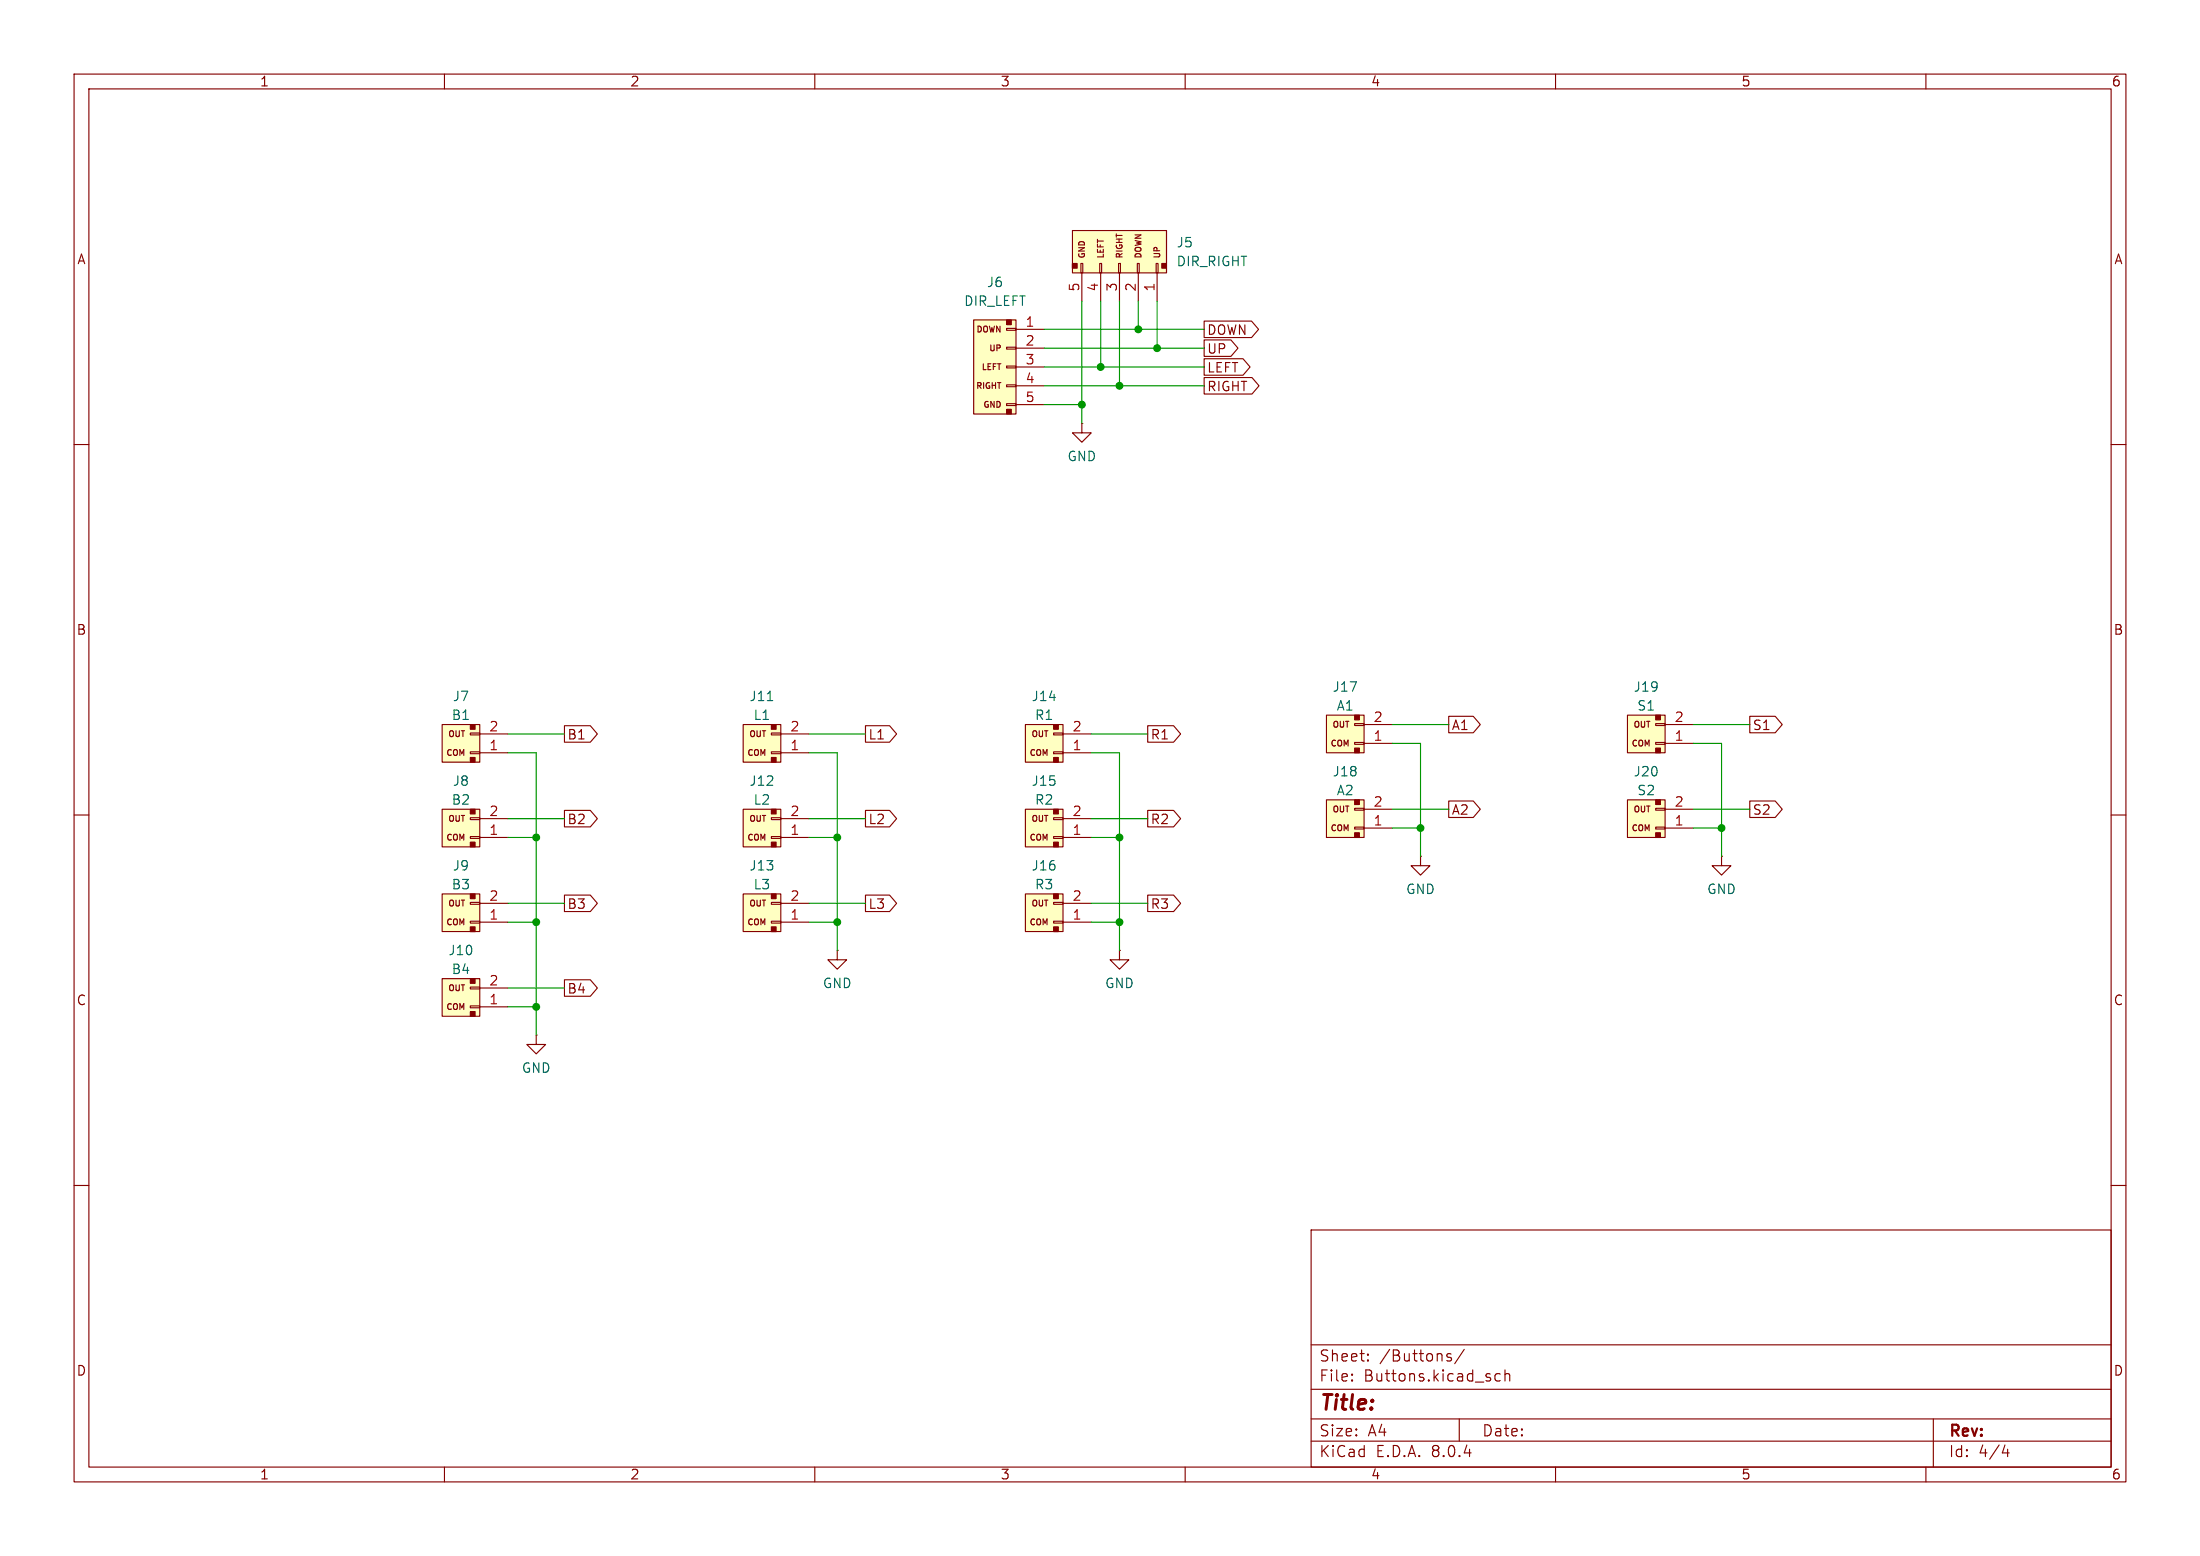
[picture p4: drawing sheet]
<svg xmlns="http://www.w3.org/2000/svg" width="297mm" height="210mm" viewBox="0 0 297 210" stroke-linecap="round" stroke-linejoin="round" font-family="sans-serif">
<g fill="none" stroke="#840000" stroke-width=".15">
<path d="M10 10h277v190h-277zM12 12h273v186h-273zM60 10v2M110 10v2M160 10v2M210 10v2M260 10v2M10 60h2M285 60h2M10 110h2M191.8 115.6v1.2h1.2l-1.2 1.3-1.3-1.3h1.3M191.8 115.6h.1"/>
<path d="M285 110h2M10 160h2M285 160h2M177 166h108v32h-108zM60 198v2M110 198v2M160 198v2M177 194.5h108M177 191.5h108M177 187.5h108M177 181.5h108M182.5 186.3h.1l-.1 .1"/>
<path d="M182.5 186.3v.1M182.5 185.5v.1M182.5 185.5h.1l-.1 .1M184.7 183.6v.1M184.7 183.6h-.1l.1 .1M184.7 182.8v.1M184.7 182.8h-.1l.1 .1M195.9 182.8l-.4-.1-.2 .2 .1 .2 .5 .2 .1 .1-.1 .2-.2 .1-.4-.1M197 191.5v3M197.7 182.1l-1.3 2M202.5 185.5l-.4-.1-.3 .3v.4l.2 .2 .1 .1 .4-.1M203.2 185.5a.37 .37 0 0 1 .6 .1v.8"/>
<path d="M203.2 184.9v1.5M210 198v2M260 198v2M261 191.5v6.5M270.7 195l-.4 1.1h.9M271 195.6v1"/>
</g>
<path d="M179.1 96.5h5v5.1h-5z" fill="#ffffc2"/>
<g fill="#840000" stroke="#840000" stroke-width=".15">
<path d="M182.9 96.5h.6v.7h-.6z"/>
<path d="M182.9 101h.6v.6h-.6z"/>
</g>
<path d="M179.1 96.5h5v5.1h-5zM182.9 97.7h1.2v.2h-1.2zM184.1 97.8h3.9M182.9 100.2h1.2v.3h-1.2zM184.1 100.3h3.9" fill="none" stroke="#840000" stroke-width=".15"/>
<path d="M179.1 108h5v5h-5z" fill="#ffffc2"/>
<g fill="#840000" stroke="#840000" stroke-width=".15">
<path d="M182.9 108h.6v.6h-.6z"/>
<path d="M182.9 112.4h.6v.6h-.6z"/>
</g>
<path d="M179.1 108h5v5h-5zM182.9 111.6h1.2v.3h-1.2zM182.9 109.1h1.2v.2h-1.2zM184.1 111.8h3.9M184.1 109.2h3.9" fill="none" stroke="#840000" stroke-width=".15"/>
<path d="M138.4 109.2h5.1v5.1h-5.1z" fill="#ffffc2"/>
<g fill="#840000" stroke="#840000" stroke-width=".15">
<path d="M142.2 109.2h.7v.7h-.7z"/>
<path d="M142.2 113.7h.7v.6h-.7z"/>
</g>
<path d="M138.4 109.2h5.1v5.1h-5.1zM142.2 112.9h1.3v.3h-1.3zM142.2 110.4h1.3v.2h-1.3zM143.5 113h3.8M143.5 110.5h3.8" fill="none" stroke="#840000" stroke-width=".15"/>
<path d="M138.4 97.8h5.1v5.1h-5.1z" fill="#ffffc2"/>
<g fill="#840000" stroke="#840000" stroke-width=".15">
<path d="M142.2 97.8h.7v.6h-.7z"/>
<path d="M142.2 102.2h.7v.7h-.7z"/>
</g>
<path d="M138.4 97.8h5.1v5.1h-5.1zM142.2 98.9h1.3v.3h-1.3zM143.5 99.1h3.8M142.2 101.5h1.3v.2h-1.3zM143.5 101.6h3.8M151.1 128.3v1.2h1.3l-1.3 1.3-1.2-1.3h1.2M151.1 128.3h.1" fill="none" stroke="#840000" stroke-width=".15"/>
<path d="M144.8 31.1h12.7v5.7h-12.7z" fill="#ffffc2"/>
<g fill="#840000" stroke="#840000" stroke-width=".15">
<path d="M144.8 35.6h.6v.6h-.6z"/>
<path d="M156.8 35.6h.7v.6h-.7z"/>
</g>
<path d="M144.8 31.1h12.7v5.7h-12.7zM145.9 35.6h.3v1.2h-.3zM146 36.8v3.8M148.5 35.6h.2v1.2h-.2zM148.6 36.8v3.8M151 35.6h.3v1.2h-.3zM151.1 36.8v3.8M153.5 35.6h.3v1.2h-.3zM153.7 36.8v3.8M156.1 35.6h.2v1.2h-.2zM156.2 36.8v3.8" fill="none" stroke="#840000" stroke-width=".15"/>
<path d="M219.7 108h5.1v5h-5.1z" fill="#ffffc2"/>
<g fill="#840000" stroke="#840000" stroke-width=".15">
<path d="M223.5 108h.7v.6h-.7z"/>
<path d="M223.5 112.4h.7v.6h-.7z"/>
</g>
<path d="M219.7 108h5.1v5h-5.1zM223.5 111.6h1.3v.3h-1.3zM223.5 109.1h1.3v.2h-1.3zM224.8 111.8h3.8M224.8 109.2h3.8" fill="none" stroke="#840000" stroke-width=".15"/>
<path d="M59.7 97.8h5.1v5.1h-5.1z" fill="#ffffc2"/>
<g fill="#840000" stroke="#840000" stroke-width=".15">
<path d="M63.5 97.8h.6v.6h-.6z"/>
<path d="M63.5 102.2h.6v.7h-.6z"/>
</g>
<path d="M59.7 97.8h5.1v5.1h-5.1zM63.5 98.9h1.3v.3h-1.3zM64.8 99.1h3.8M63.5 101.5h1.3v.2h-1.3zM64.8 101.6h3.8" fill="none" stroke="#840000" stroke-width=".15"/>
<path d="M59.7 109.2h5.1v5.1h-5.1z" fill="#ffffc2"/>
<g fill="#840000" stroke="#840000" stroke-width=".15">
<path d="M63.5 109.2h.6v.7h-.6z"/>
<path d="M63.5 113.7h.6v.6h-.6z"/>
</g>
<path d="M59.7 109.2h5.1v5.1h-5.1zM63.5 112.9h1.3v.3h-1.3zM63.5 110.4h1.3v.2h-1.3zM64.8 113h3.8M64.8 110.5h3.8" fill="none" stroke="#840000" stroke-width=".15"/>
<path d="M138.4 120.7h5.1v5h-5.1z" fill="#ffffc2"/>
<g fill="#840000" stroke="#840000" stroke-width=".15">
<path d="M142.2 120.7h.7v.6h-.7z"/>
<path d="M142.2 125.1h.7v.6h-.7z"/>
</g>
<path d="M138.4 120.7h5.1v5h-5.1zM142.2 124.3h1.3v.3h-1.3zM142.2 121.8h1.3v.2h-1.3zM143.5 124.5h3.8M143.5 121.9h3.8" fill="none" stroke="#840000" stroke-width=".15"/>
<path d="M59.7 120.7h5.1v5h-5.1z" fill="#ffffc2"/>
<g fill="#840000" stroke="#840000" stroke-width=".15">
<path d="M63.5 120.7h.6v.6h-.6z"/>
<path d="M63.5 125.1h.6v.6h-.6z"/>
</g>
<path d="M59.7 120.7h5.1v5h-5.1zM63.5 124.3h1.3v.3h-1.3zM63.5 121.8h1.3v.2h-1.3zM64.8 124.5h3.8M64.8 121.9h3.8M72.4 139.7v1.3h1.3l-1.3 1.2-1.3-1.2h1.3M72.4 139.7h.1" fill="none" stroke="#840000" stroke-width=".15"/>
<path d="M100.3 97.8h5.1v5.1h-5.1z" fill="#ffffc2"/>
<g fill="#840000" stroke="#840000" stroke-width=".15">
<path d="M104.1 97.8h.7v.6h-.7z"/>
<path d="M104.1 102.2h.7v.7h-.7z"/>
</g>
<path d="M100.3 97.8h5.1v5.1h-5.1zM104.1 98.9h1.3v.3h-1.3zM105.4 99.1h3.8M104.1 101.5h1.3v.2h-1.3zM105.4 101.6h3.8M113 128.3v1.2h1.3l-1.3 1.3-1.2-1.3h1.2M113 128.3h.1" fill="none" stroke="#840000" stroke-width=".15"/>
<path d="M103.6 94.6h.7" fill="none" stroke="#006464" stroke-width=".15"/>
<path d="M100.3 120.7h5.1v5h-5.1z" fill="#ffffc2"/>
<g fill="#840000" stroke="#840000" stroke-width=".15">
<path d="M104.1 120.7h.7v.6h-.7z"/>
<path d="M104.1 125.1h.7v.6h-.7z"/>
</g>
<path d="M100.3 120.7h5.1v5h-5.1zM104.1 124.3h1.3v.3h-1.3zM104.1 121.8h1.3v.2h-1.3zM105.4 124.5h3.8M105.4 121.9h3.8" fill="none" stroke="#840000" stroke-width=".15"/>
<path d="M131.4 43.2h5.8v12.7h-5.8z" fill="#ffffc2"/>
<g fill="#840000" stroke="#840000" stroke-width=".15">
<path d="M135.9 55.2h.6v.7h-.6z"/>
<path d="M135.9 43.2h.6v.6h-.6z"/>
</g>
<path d="M131.4 43.2h5.8v12.7h-5.8zM135.9 44.3h1.3v.3h-1.3zM135.9 46.9h1.3v.2h-1.3zM135.9 49.4h1.3v.3h-1.3zM135.9 51.9h1.3v.3h-1.3zM135.9 54.5h1.3v.2h-1.3zM137.2 44.5h3.8M137.2 47h3.8M137.2 49.5h3.8M137.2 52.1h3.8M137.2 54.6h3.8" fill="none" stroke="#840000" stroke-width=".15"/>
<path d="M100.3 109.2h5.1v5.1h-5.1z" fill="#ffffc2"/>
<g fill="#840000" stroke="#840000" stroke-width=".15">
<path d="M104.1 109.2h.7v.7h-.7z"/>
<path d="M104.1 113.7h.7v.6h-.7z"/>
</g>
<path d="M100.3 109.2h5.1v5.1h-5.1zM104.1 112.9h1.3v.3h-1.3zM104.1 110.4h1.3v.2h-1.3zM105.4 113h3.8M105.4 110.5h3.8" fill="none" stroke="#840000" stroke-width=".15"/>
<path d="M59.7 132.1h5.1v5.1h-5.1z" fill="#ffffc2"/>
<g fill="#840000" stroke="#840000" stroke-width=".15">
<path d="M63.5 132.1h.6v.6h-.6z"/>
<path d="M63.5 136.5h.6v.7h-.6z"/>
</g>
<path d="M59.7 132.1h5.1v5.1h-5.1zM63.5 135.8h1.3v.2h-1.3zM63.5 133.2h1.3v.3h-1.3zM64.8 135.9h3.8M64.8 133.4h3.8" fill="none" stroke="#840000" stroke-width=".15"/>
<path d="M219.7 96.5h5.1v5.1h-5.1z" fill="#ffffc2"/>
<g fill="#840000" stroke="#840000" stroke-width=".15">
<path d="M223.5 96.5h.7v.7h-.7z"/>
<path d="M223.5 101h.7v.6h-.7z"/>
</g>
<g fill="none" stroke="#840000" stroke-width=".15">
<path d="M146 57.2v1.2h1.3l-1.3 1.3-1.2-1.3h1.2M146 57.2h.1M162.6 43.3h6.4l.9 1.2-.9 1.1h-6.4zM162.6 51h6.4l1 1.1-1 1.1h-6.4zM162.6 45.9h3.6l.9 1.1-.9 1.1h-3.6zM162.6 48.4h5.2l1 1.1-1 1.1h-5.2zM76.2 97.9h3.5l.9 1.2-.9 1.1h-3.5zM116.8 97.9h3.3l.9 1.2-.9 1.1h-3.3zM154.9 97.9h3.5l1 1.2-1 1.1h-3.5zM195.6 96.7h3.3l.9 1.1-.9 1.1h-3.3zM219.7 96.5h5.1v5.1h-5.1zM223.5 97.7h1.3v.2h-1.3z"/>
<path d="M224.8 97.8h3.8M236.2 96.7h3.5l.9 1.1-.9 1.1h-3.5zM76.2 109.4h3.5l.9 1.1-.9 1.1h-3.5zM116.8 109.4h3.3l.9 1.1-.9 1.1h-3.3zM154.9 109.4h3.5l1 1.1-1 1.1h-3.5zM195.6 108.1h3.3l.9 1.1-.9 1.1h-3.3zM223.5 100.2h1.3v.3h-1.3zM224.8 100.3h3.8M232.4 115.6v1.2h1.3l-1.3 1.3-1.3-1.3h1.3M232.4 115.6h.1M236.2 108.1h3.5l.9 1.1-.9 1.1h-3.5zM76.2 132.2h3.5l.9 1.2-.9 1.1h-3.5z"/>
<path d="M76.2 120.8h3.5l.9 1.1-.9 1.1h-3.5zM116.8 120.8h3.3l.9 1.1-.9 1.1h-3.3zM154.9 120.8h3.5l1 1.1-1 1.1h-3.5z"/>
</g>
<g fill="none" stroke="#009600" stroke-width=".15">
<path d="M141 47h21.6M141 52.1h21.6M141 44.5h21.6M141 49.5h21.6M141 54.6h5M146 40.6v16.6M148.6 40.6v8.9M151.1 40.6v11.5M153.7 40.6v3.9M156.2 40.6v6.4M68.6 99.1h7.6M109.2 99.1h7.6"/>
<path d="M147.3 99.1h7.6M188 97.8h7.6M228.6 97.8h7.6M68.6 110.5h7.6M68.6 101.6h3.8v38.1M68.6 113h3.8M109.2 101.6h3.8v26.7M109.2 110.5h7.6M109.2 113h3.8M147.3 101.6h3.8v26.7M147.3 110.5h7.6M147.3 113h3.8"/>
<path d="M188 100.3h3.8v15.3M188 109.2h7.6M188 111.8h3.8M228.6 100.3h3.8v15.3M228.6 109.2h7.6M228.6 111.8h3.8M68.6 124.5h3.8M68.6 121.9h7.6M68.6 133.4h7.6M68.6 135.9h3.8M109.2 124.5h3.8M109.2 121.9h7.6"/>
<path d="M147.3 124.5h3.8M147.3 121.9h7.6"/>
</g>
<g fill="#009600" stroke="#009600" stroke-width=".15">
<circle cx="151.1" cy="124.5" r=".46"/>
<circle cx="113" cy="124.5" r=".46"/>
<circle cx="148.6" cy="49.5" r=".46"/>
<circle cx="146" cy="54.6" r=".46"/>
<circle cx="151.1" cy="52.1" r=".46"/>
<circle cx="153.7" cy="44.5" r=".46"/>
<circle cx="151.1" cy="113" r=".46"/>
<circle cx="156.2" cy="47" r=".46"/>
<circle cx="191.8" cy="111.8" r=".46"/>
<circle cx="232.4" cy="111.8" r=".46"/>
<circle cx="113" cy="113" r=".46"/>
<circle cx="72.4" cy="135.9" r=".46"/>
<circle cx="72.4" cy="113" r=".46"/>
<circle cx="72.4" cy="124.5" r=".46"/>
</g>
<text font-size="2.8" fill="#840000" x="178" y="190.9">Title:</text>
<g font-size="2.1" fill="#840000">
<text x="178" y="184">Sheet:</text>
<text x="186.2" y="184">/Buttons/</text>
<text x="178" y="186.7">File:</text>
<text x="184.1" y="186.7">Buttons.kicad_sch</text>
<text x="178" y="196.9">KiCad</text>
<text x="178" y="194.1">Size:</text>
<text x="184.7" y="194.1">A4</text>
<text x="185.7" y="196.9">E.D.A.</text>
<text x="193.3" y="196.9">8.0.4</text>
<text x="200" y="194.1">Date:</text>
<text x="263" y="194.3">Rev:</text>
<text x="263" y="196.9">Id:</text>
<text x="267.1" y="196.9">4/4</text>
</g>
<g font-size="1.8" fill="#840000">
<text x="35" y="11.9">1</text>
<text x="85" y="11.9">2</text>
<text x="135" y="11.9">3</text>
<text x="185" y="11.9">4</text>
<text x="235" y="11.9">5</text>
<text x="285" y="11.9">6</text>
<text x="10.3" y="35.9">A</text>
<text x="285.3" y="35.9">A</text>
<text x="162.9" y="45.4">DOWN</text>
<text x="162.9" y="47.9">UP</text>
<text x="162.9" y="53">RIGHT</text>
<text x="162.9" y="50.5">LEFT</text>
<text x="10.3" y="85.9">B</text>
<text x="285.3" y="85.9">B</text>
<text x="76.5" y="100">B1</text>
<text x="117.2" y="100">L1</text>
<text x="155.3" y="100">R1</text>
<text x="195.9" y="98.7">A1</text>
<text x="236.5" y="98.7">S1</text>
<text x="76.5" y="111.4">B2</text>
<text x="117.2" y="111.4">L2</text>
<text x="155.3" y="111.4">R2</text>
<text x="195.9" y="110.2">A2</text>
<text x="236.5" y="110.2">S2</text>
<text x="76.5" y="122.9">B3</text>
<text x="117.2" y="122.9">L3</text>
<text x="155.3" y="122.9">R3</text>
<text x="10.3" y="135.9">C</text>
<text x="76.5" y="134.3">B4</text>
<text x="285.3" y="135.9">C</text>
<text x="10.3" y="185.9">D</text>
<text x="285.3" y="185.9">D</text>
<text x="35" y="199.9">1</text>
<text x="85" y="199.9">2</text>
<text x="135" y="199.9">3</text>
<text x="185" y="199.9">4</text>
<text x="235" y="199.9">5</text>
<text x="285" y="199.9">6</text>
</g>
<g font-size="1.8" fill="#006464">
<text x="158.8" y="33.6">J5</text>
<text x="130.1" y="41.5">DIR_LEFT</text>
<text x="133.2" y="39">J6</text>
<text x="158.8" y="36.1">DIR_RIGHT</text>
<text x="144" y="62.5">GND</text>
<text x="61" y="94.8">J7</text>
<text x="101.1" y="94.8">J11</text>
<text x="139.2" y="94.8">J14</text>
<text x="179.8" y="93.6">J17</text>
<text x="220.5" y="93.6">J19</text>
<text x="60.9" y="97.4">B1</text>
<text x="101.6" y="97.4">L1</text>
<text x="139.6" y="97.4">R1</text>
<text x="180.4" y="96.1">A1</text>
<text x="220.9" y="96.1">S1</text>
<text x="61" y="106.3">J8</text>
<text x="101.1" y="106.3">J12</text>
<text x="139.2" y="106.3">J15</text>
<text x="179.8" y="105">J18</text>
<text x="180.4" y="107.5">A2</text>
<text x="220.5" y="105">J20</text>
<text x="220.9" y="107.5">S2</text>
<text x="60.9" y="108.8">B2</text>
<text x="101.6" y="108.8">L2</text>
<text x="139.6" y="108.8">R2</text>
<text x="61" y="117.7">J9</text>
<text x="101.1" y="117.7">J13</text>
<text x="139.2" y="117.7">J16</text>
<text x="60.9" y="120.2">B3</text>
<text x="101.6" y="120.2">L3</text>
<text x="139.6" y="120.2">R3</text>
<text x="189.7" y="120.9">GND</text>
<text x="230.4" y="120.9">GND</text>
<text x="60.4" y="129.1">J10</text>
<text x="60.9" y="131.7">B4</text>
<text x="111" y="133.6">GND</text>
<text x="149.1" y="133.6">GND</text>
<text x="70.4" y="145">GND</text>
</g>
<g font-size="1.8" fill="#a90000">
<text x="145.8" y="39.4" transform="rotate(-90 145.8 39.4)">5</text>
<text x="148.3" y="39.4" transform="rotate(-90 148.3 39.4)">4</text>
<text x="150.9" y="39.4" transform="rotate(-90 150.9 39.4)">3</text>
<text x="153.4" y="39.4" transform="rotate(-90 153.4 39.4)">2</text>
<text x="156" y="39.4" transform="rotate(-90 156 39.4)">1</text>
<text x="138.4" y="44.2">1</text>
<text x="138.4" y="46.7">2</text>
<text x="138.4" y="49.3">3</text>
<text x="138.4" y="51.8">4</text>
<text x="138.4" y="54.4">5</text>
<text x="66" y="101.3">1</text>
<text x="66" y="98.8">2</text>
<text x="106.6" y="101.3">1</text>
<text x="106.6" y="98.8">2</text>
<text x="144.7" y="101.3">1</text>
<text x="144.7" y="98.8">2</text>
<text x="185.3" y="100.1">1</text>
<text x="185.3" y="97.5">2</text>
<text x="226" y="100.1">1</text>
<text x="226" y="97.5">2</text>
<text x="66" y="112.8">1</text>
<text x="66" y="110.2">2</text>
<text x="106.6" y="112.8">1</text>
<text x="106.6" y="110.2">2</text>
<text x="144.7" y="112.8">1</text>
<text x="144.7" y="110.2">2</text>
<text x="185.3" y="111.5">1</text>
<text x="185.3" y="109">2</text>
<text x="226" y="111.5">1</text>
<text x="226" y="109">2</text>
<text x="66" y="124.2">1</text>
<text x="66" y="121.7">2</text>
<text x="106.6" y="124.2">1</text>
<text x="106.6" y="121.7">2</text>
<text x="144.7" y="124.2">1</text>
<text x="144.7" y="121.7">2</text>
<text x="66" y="135.6">1</text>
<text x="66" y="133.1">2</text>
</g>
<g font-size="1.1" fill="#840000">
<text x="146.7" y="35" transform="rotate(-90 146.7 35)">GND</text>
<text x="149.2" y="35" transform="rotate(-90 149.2 35)">LEFT</text>
<text x="151.8" y="35" transform="rotate(-90 151.8 35)">RIGHT</text>
<text x="154.3" y="35" transform="rotate(-90 154.3 35)">DOWN</text>
<text x="156.8" y="35" transform="rotate(-90 156.8 35)">UP</text>
<text x="131.7" y="45.1">DOWN</text>
<text x="133.4" y="47.6">UP</text>
<text x="131.7" y="52.7">RIGHT</text>
<text x="132.4" y="50.2">LEFT</text>
<text x="132.6" y="55.2">GND</text>
<text x="60.4" y="99.7">OUT</text>
<text x="101" y="99.7">OUT</text>
<text x="139.1" y="99.7">OUT</text>
<text x="179.5" y="101">COM</text>
<text x="179.8" y="98.4">OUT</text>
<text x="220.2" y="101">COM</text>
<text x="220.4" y="98.4">OUT</text>
<text x="60.1" y="102.2">COM</text>
<text x="100.8" y="102.2">COM</text>
<text x="138.9" y="102.2">COM</text>
<text x="60.1" y="113.7">COM</text>
<text x="60.4" y="111.1">OUT</text>
<text x="100.8" y="113.7">COM</text>
<text x="101" y="111.1">OUT</text>
<text x="138.9" y="113.7">COM</text>
<text x="139.1" y="111.1">OUT</text>
<text x="179.5" y="112.4">COM</text>
<text x="179.8" y="109.8">OUT</text>
<text x="220.2" y="112.4">COM</text>
<text x="220.4" y="109.8">OUT</text>
<text x="60.1" y="125.1">COM</text>
<text x="60.4" y="122.5">OUT</text>
<text x="100.8" y="125.1">COM</text>
<text x="101" y="122.5">OUT</text>
<text x="138.9" y="125.1">COM</text>
<text x="139.1" y="122.5">OUT</text>
<text x="60.1" y="136.5">COM</text>
<text x="60.4" y="134">OUT</text>
</g>
</svg>
